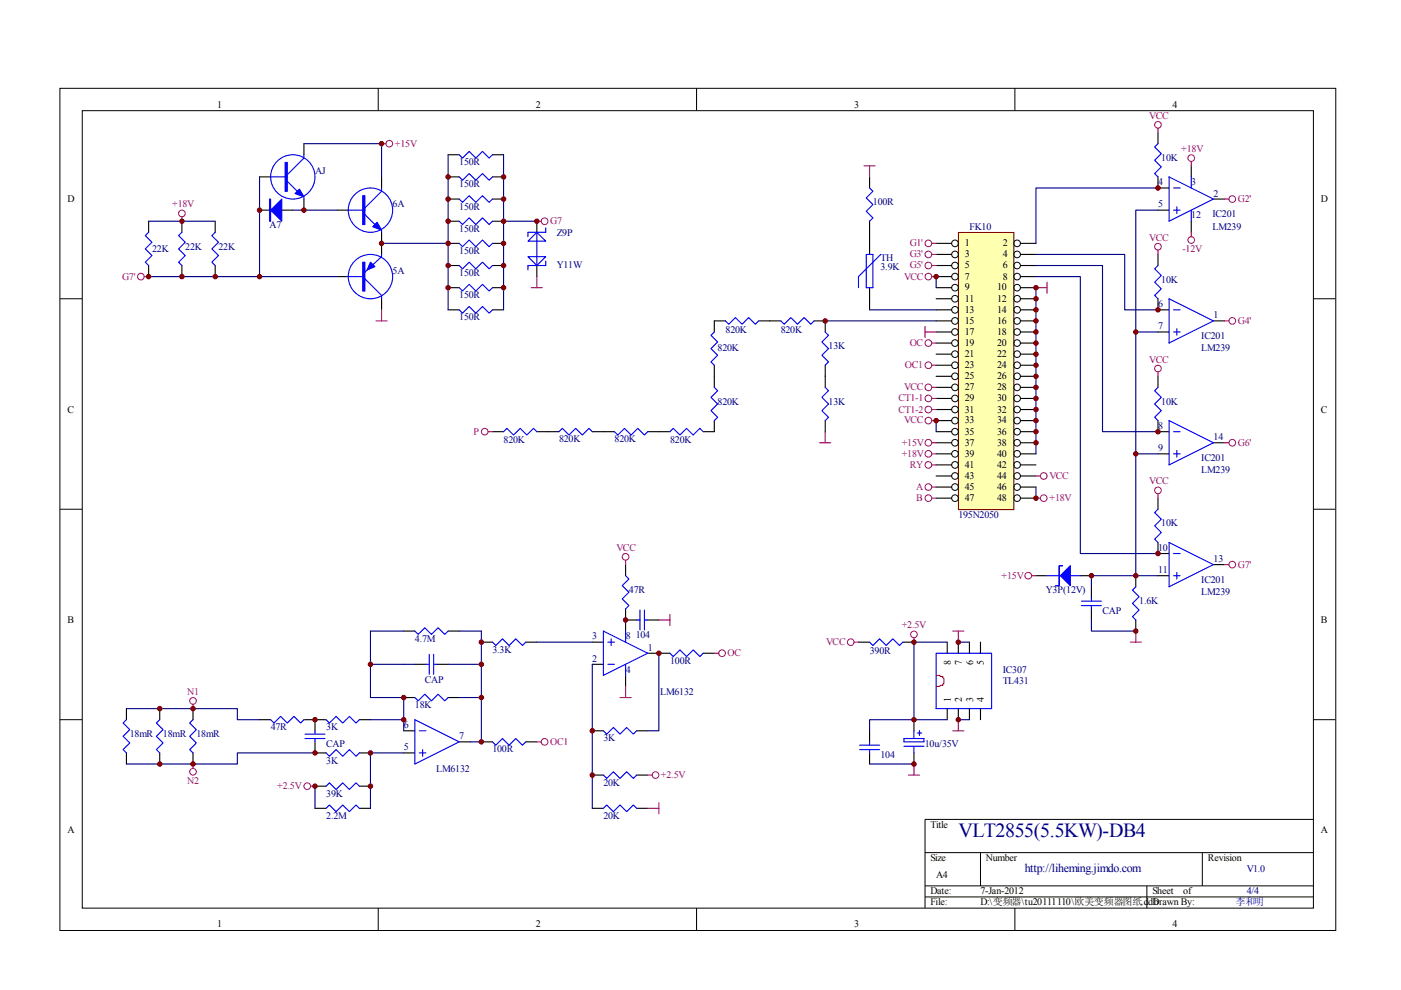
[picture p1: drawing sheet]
<svg xmlns="http://www.w3.org/2000/svg" width="297mm" height="210mm" viewBox="0 0 297 210" stroke-linecap="round" stroke-linejoin="round" font-family="sans-serif">
<g fill="none" stroke="#000" stroke-width=".21">
<path d="M12.7 18.7h270.5v178.6h-270.5zM80.2 18.7v4.7M147.7 18.7v4.7M215.2 18.7v4.7M17.4 23.5h261.1v169h-261.1zM12.7 63.3h4.7M278.4 63.3h4.7M12.7 108h4.7M278.4 108h4.7M12.7 152.6h4.7M278.4 152.6h4.7M278.4 173.7h-82.3v18.8"/>
<path d="M80.2 192.5v4.7M147.7 192.5v4.7M196.1 180.8h82.3M196.1 187.8h82.3M196.1 190.2h82.3M207.9 180.8v7M215.2 192.5v4.7M243.2 187.8v4.7M254.9 180.8v7"/>
</g>
<path d="M203.3 49.4h11.7v58.6h-11.7z" fill="#ffffb0"/>
<path d="M203.2 49.3h11.8v58.7h-11.8z" fill="none" stroke="#800000" stroke-width=".21"/>
<g fill="none" stroke="#000" stroke-width=".21">
<circle cx="202.5" cy="51.6" r=".71"/>
<circle cx="202.5" cy="53.9" r=".71"/>
<circle cx="202.5" cy="56.3" r=".71"/>
<circle cx="202.5" cy="58.6" r=".71"/>
<circle cx="215.6" cy="51.6" r=".71"/>
<circle cx="215.6" cy="53.9" r=".7"/>
<circle cx="215.6" cy="56.3" r=".7"/>
<circle cx="215.6" cy="58.6" r=".7"/>
<circle cx="202.5" cy="79.8" r=".71"/>
<circle cx="202.5" cy="65.7" r=".71"/>
<circle cx="202.5" cy="68" r=".71"/>
<circle cx="202.5" cy="61" r=".71"/>
<circle cx="202.5" cy="72.7" r=".71"/>
<circle cx="202.5" cy="75.1" r=".71"/>
<circle cx="202.5" cy="70.4" r=".71"/>
<circle cx="202.5" cy="77.4" r=".71"/>
<circle cx="202.5" cy="63.3" r=".71"/>
<circle cx="215.6" cy="65.7" r=".71"/>
<circle cx="215.6" cy="79.8" r=".71"/>
<circle cx="215.6" cy="68" r=".71"/>
<circle cx="215.6" cy="70.4" r=".7"/>
<circle cx="215.6" cy="61" r=".7"/>
<circle cx="215.6" cy="72.7" r=".7"/>
<circle cx="215.6" cy="77.4" r=".7"/>
<circle cx="215.6" cy="75.1" r=".7"/>
<circle cx="215.6" cy="63.3" r=".7"/>
<circle cx="202.5" cy="82.1" r=".71"/>
<circle cx="202.5" cy="96.2" r=".71"/>
<circle cx="202.5" cy="98.6" r=".71"/>
<circle cx="202.5" cy="91.5" r=".71"/>
<circle cx="202.5" cy="93.9" r=".71"/>
<circle cx="202.5" cy="84.5" r=".71"/>
<circle cx="202.5" cy="86.8" r=".71"/>
<circle cx="202.5" cy="89.2" r=".71"/>
<circle cx="215.6" cy="82.1" r=".71"/>
<circle cx="215.6" cy="96.2" r=".71"/>
<circle cx="215.6" cy="98.6" r=".71"/>
<circle cx="215.6" cy="91.5" r=".7"/>
<circle cx="215.6" cy="93.9" r=".7"/>
<circle cx="215.6" cy="89.2" r=".7"/>
<circle cx="215.6" cy="84.5" r=".7"/>
<circle cx="215.6" cy="86.8" r=".7"/>
<circle cx="202.5" cy="100.9" r=".71"/>
<circle cx="202.5" cy="105.6" r=".71"/>
<circle cx="202.5" cy="103.3" r=".71"/>
<circle cx="215.6" cy="100.9" r=".7"/>
<circle cx="215.6" cy="105.6" r=".7"/>
<circle cx="215.6" cy="103.3" r=".7"/>
</g>
<g fill="none" stroke="#000" stroke-width=".23">
<path d="M55 37.5h2.4M64.4 30.5v2.3M80.9 37.5v2.4M95 37.5h2.4M95 32.8h2.4M104.4 37.5h2.4M104.4 32.8h2.4M184.4 37.5v2.4M245.5 37.5v2.4h2.4M245.5 28.1v2.4M252.6 35.2v2.3M31.5 46.9v2.4"/>
<path d="M31.5 56.3v2.3M38.6 46.9v2.4M38.6 56.3v2.3M45.6 46.9v2.4M45.6 56.3v2.3M55 44.6h2.4M59.7 44.6h2.4M64.4 42.2v2.4M71.5 58.6h2.3M71.5 44.6h2.3M80.9 49.3v4.6M95 51.6h2.4"/>
<path d="M95 56.3h2.4M95 42.2h2.4M95 46.9h2.4M104.4 51.6h2.4M104.4 56.3h2.4M104.4 42.2h2.4M104.4 46.9h2.4M113.8 46.9v2.4M113.8 56.3v2.3M184.4 46.9v7M198.5 51.6h3.3M198.5 53.9h3.3"/>
<path d="M198.5 56.3h3.3M198.5 58.6h3.3M216.3 51.6h3.3M216.3 53.9h3.3M216.3 56.3h3.3M216.3 58.6h3.3M245.5 44.6h2.4M245.5 53.9v2.4M252.6 46.9v2.4M257.3 42.2h2.3M80.9 63.3v2.4M95 61h2.4"/>
<path d="M95 65.7h2.4M104.4 61h2.4M104.4 65.7h2.4M151.4 77.4v4.7M153.8 68h-2.4v2.4M160.9 68h4.7M172.6 68h2.4v2.4M175 77.4v4.7M184.4 61v4.7M198.5 61h3.3M198.5 63.3h3.3M198.5 65.7h3.3"/>
<path d="M198.5 68h3.3M198.5 70.4h3.3M198.5 72.7h3.3M198.5 75.1h3.3M198.5 77.4h3.3M198.5 79.8h3.3M216.3 61h3.3M216.3 63.3h3.3M216.3 65.7h3.3M216.3 68h3.3M216.3 70.4h3.3M216.3 72.7h3.3"/>
<path d="M216.3 75.1h3.3M216.3 77.4h3.3M216.3 79.8h3.3M245.5 63.3v2.4h2.4M245.5 70.4h2.4M245.5 79.8v2.3M257.3 68h2.3M104.4 91.5h2.4M113.8 91.5h4.7M125.6 91.5h4.7M137.3 91.5h4.7M151.4 89.2v2.3h-2.3"/>
<path d="M175 89.2v2.3M198.5 82.1h3.3M198.5 84.5h3.3M198.5 86.8h3.3M198.5 89.2h3.3M198.5 91.5h3.3M198.5 93.9h3.3M198.5 96.2h3.3M198.5 98.6h3.3M216.3 82.1h3.3M216.3 84.5h3.3M216.3 86.8h3.3"/>
<path d="M216.3 89.2h3.3M216.3 91.5h3.3M216.3 93.9h3.3M216.3 96.2h3.3M216.3 98.6h3.3M245.5 89.2v2.3h2.4M245.5 96.2h2.4M257.3 93.9h2.3M132.6 119.7v2.4M198.5 100.9h3.3M198.5 103.3h3.3M198.5 105.6h3.3"/>
<path d="M216.3 100.9h3.3M216.3 103.3h3.3M216.3 105.6h3.3M245.5 105.6v2.4M245.5 115v2.4h2.4M257.3 119.7h2.3M85.6 133.8h2.4M95 133.8h2.4M102.1 136.2h2.3M111.5 136.2h2.3M125.6 136.2h2.3M132.6 129.1v4.7"/>
<path d="M132.6 131.5h2.4M137.3 138.5h4.7M137.3 131.5h2.4M149.1 138.5h2.3M182 136.2h2.4M191.4 136.2h2.4M200.8 136.2v2.3M203.2 136.2v2.3M205.5 136.2v2.3M207.9 136.2v2.3M219.6 122.1h2.4M229 122.1h2.4"/>
<path d="M231.4 124.4v2.4M231.4 129.1v2.4M240.8 122.1v2.3M240.8 131.5v2.3M245.5 122.1h2.4M26.8 150.2v2.4M26.8 159.6v2.4M33.9 150.2v2.4M33.9 159.6v2.4M40.9 150.2v2.4M40.9 159.6v2.4M55 152.6h2.4"/>
<path d="M64.4 152.6h4.7M66.8 157.3v2.3h2.3M66.8 152.6v2.3M76.2 159.6h2.3M76.2 152.6h2.3M85.6 154.9h2.4M85.6 159.6h2.4M85.6 147.9h2.4M88 140.9h2.3M92.7 140.9h2.3M95 147.9h2.4M97.4 157.3h2.3"/>
<path d="M102.1 157.3h2.3M111.5 157.3h2.3M125.6 140.9h2.3M125.6 154.9h2.3M132.6 143.2v2.3M135 154.9h2.3M184.4 154.9v2.4M184.4 159.6v2.4M193.8 152.6v2.3M193.8 159.6v2.4M200.8 150.2v2.4M203.2 150.2v2.4"/>
<path d="M205.5 150.2v2.4M207.9 150.2v2.4M66.8 171.4h2.3M66.8 166.7h2.3M76.2 171.4h2.3M76.2 166.7h2.3M125.6 164.3h2.3M125.6 171.4h2.3M135 164.3h2.3M135 171.4h2.3"/>
</g>
<g fill="none" stroke="#00f" stroke-width=".23">
<path d="M57.4 37.5h3.5M60.9 38.4l2.1 2.2M64.4 32.8v.7l-3.5 3.5M80.9 39.9v.7l-3.5 3.5M97.4 32.8l.7 .7 1.4-1.4 1.4 1.4 1.4-1.4 1.4 1.4 .7-.7M97.4 37.5l.7 .7 1.4-1.4 1.4 1.4 1.4-1.4 1.4 1.4 .7-.7M184.4 39.9l.7 .7-1.4 1.4 1.4 1.4-1.4 1.4 1.4 1.4-.7 .7M245.5 30.5l-.7 .7 1.4 1.4-1.4 1.4 1.4 1.4-1.4 1.4 .7 .7M247.9 37.5l9.4 4.7-9.4 4.7zM248.8 39.9h1.4M252.6 37.5v2.4M31.5 49.3l-.7 .7 1.4 1.4-1.4 1.4 1.4 1.4-1.4 1.4 .7 .7"/>
<path d="M38.6 49.3l-.7 .7 1.4 1.4-1.4 1.4 1.4 1.4-1.4 1.4 .7 .7M45.6 49.3l-.7 .7 1.4 1.4-1.4 1.4 1.4 1.4-1.4 1.4 .7 .7M64.4 41.7v.5M73.6 58.6h3.3M73.8 44.6h3.6M77.4 59.1l3.5 3.5v.7M77.4 45.5l2.1 2.1M80.9 53.9v.5l-3.5 3.3M80.9 48.8v.5M97.4 42.2l.7 .7 1.4-1.4 1.4 1.4 1.4-1.4 1.4 1.4 .7-.7M97.4 46.9l.7 .7 1.4-1.4 1.4 1.4 1.4-1.4 1.4 1.4 .7-.7M97.4 51.6l.7 .7 1.4-1.4 1.4 1.4 1.4-1.4 1.4 1.4 .7-.7"/>
<path d="M97.4 56.3l.7 .7 1.4-1.4 1.4 1.4 1.4-1.4 1.4 1.4 .7-.7M111.9 54.4h3.8l-1.9 1.9zM113.8 49.3l1.9 1.8h-3.8zM113.8 49.3v7M115.7 48.3v1h-3.8v.9M115.7 55.4v.9h-3.8v.9M183.7 53.9h1.4v7.1h-1.4zM186.7 53.9l-4.7 4.7v2.4M245.5 56.3l-.7 .7 1.4 1.4-1.4 1.4 1.4 1.4-1.4 1.4 .7 .7M248.8 44.6h1.4M249.5 43.9v1.4M252.6 44.6v2.3"/>
<path d="M97.4 61l.7 .7 1.4-1.4 1.4 1.4 1.4-1.4 1.4 1.4 .7-.7M97.4 65.7l.7 .7 1.4-1.4 1.4 1.4 1.4-1.4 1.4 1.4 .7-.7M151.4 70.4l-.7 .7 1.5 1.4-1.5 1.4 1.5 1.4-1.5 1.4 .7 .7M153.8 68l.7 .7 1.4-1.4 1.4 1.4 1.4-1.4 1.4 1.4 .8-.7M165.6 68l.7 .7 1.4-1.4 1.4 1.4 1.4-1.4 1.4 1.4 .7-.7M175 70.4l.7 .7-1.4 1.4 1.4 1.4-1.4 1.4 1.4 1.4-.7 .7M247.9 63.3l9.4 4.7-9.4 4.7zM248.8 65.7h1.4M248.8 70.4h1.4M249.5 69.7v1.4M106.8 91.5l.7-.7 1.4 1.4 1.4-1.4 1.4 1.4 1.4-1.4 .7 .7M118.5 91.5l.7-.7 1.4 1.4 1.5-1.4 1.4 1.4 1.4-1.4 .7 .7"/>
<path d="M130.3 91.5l.7 .7 1.4-1.4 1.4 1.4 1.4-1.4 1.4 1.4 .7-.7M142 91.5l.7-.7 1.5 1.4 1.4-1.4 1.4 1.4 1.4-1.4 .7 .7M151.4 82.1l.8 .7-1.5 1.4 1.5 1.5-1.5 1.4 1.5 1.4-.8 .7M175 82.1l.7 .7-1.4 1.4 1.4 1.5-1.4 1.4 1.4 1.4-.7 .7M245.5 82.1l-.7 .7 1.4 1.4-1.4 1.5 1.4 1.4-1.4 1.4 .7 .7M247.9 89.2l9.4 4.7-9.4 4.7zM248.8 91.5h1.4M248.8 96.2h1.4M249.5 95.5v1.4M245.5 108l-.7 .7 1.4 1.4-1.4 1.4 1.4 1.4-1.4 1.4 .7 .7M247.9 115l9.4 4.7-9.4 4.7zM248.8 117.4h1.4"/>
<path d="M88 133.8l.7 .7 1.4-1.4 1.4 1.4 1.4-1.4 1.4 1.4 .7-.7M91 138.7v4.3M91.9 138.7v4.3M104.4 136.2l.7 .7 1.4-1.5 1.4 1.5 1.5-1.5 1.4 1.5 .7-.7M127.9 133.8l9.4 4.7-9.4 4.7zM128.9 136.2h1.4M129.6 135.4v1.5M132.6 122.1l.7 .7-1.4 1.4 1.4 1.4-1.4 1.4 1.4 1.4-.7 .7M132.6 133.8v2.4M135 131.5h.7M135.7 129.3v4.3M136.6 131.5h.7"/>
<path d="M136.6 129.3v4.3M142 138.5l.7 .7 1.5-1.4 1.4 1.4 1.4-1.4 1.4 1.4 .7-.7M184.4 136.2l.7 .7 1.4-1.5 1.4 1.5 1.4-1.5 1.4 1.5 .7-.7M198.5 138.5h11.7v11.7h-11.7zM222 122.1h7M229.3 127.5h4.2M229.3 128.4h4.2M231.4 126.8v.7M231.4 128.4v.7M240.8 124.4l-.7 .7 1.4 1.4-1.4 1.4 1.4 1.4-1.4 1.5 .7 .7M248.8 122.1h1.4M249.5 121.4v1.4"/>
<path d="M26.8 152.6l-.7 .7 1.4 1.4-1.4 1.4 1.4 1.4-1.4 1.4 .7 .7M33.9 152.6l-.7 .7 1.4 1.4-1.4 1.4 1.4 1.4-1.4 1.4 .7 .7M40.9 152.6l-.7 .7 1.4 1.4-1.4 1.4 1.4 1.4-1.4 1.4 .7 .7M57.4 152.6l.7 .7 1.4-1.4 1.4 1.4 1.4-1.4 1.4 1.4 .7-.7M64.7 156.6h4.2M64.7 155.6h4.2M66.8 154.9v.7M66.8 156.6v.7M69.1 152.6l.7 .7 1.5-1.4 1.4 1.4 1.4-1.4 1.4 1.4 .7-.7M69.1 159.6l.7 .7 1.5-1.4 1.4 1.4 1.4-1.4 1.4 1.4 .7-.7M88 147.9l.7 .7 1.4-1.4 1.4 1.4 1.4-1.4 1.4 1.4 .7-.7M88 152.6l9.4 4.7-9.4 4.7z"/>
<path d="M88.9 154.9h1.4M88.9 159.6h1.4M89.6 158.9v1.4M90.3 140.9h.7M91.9 140.9h.8M104.4 157.3l.7 .7 1.4-1.4 1.4 1.4 1.5-1.4 1.4 1.4 .7-.7M127.9 154.9l.7 .7 1.4-1.4 1.5 1.4 1.4-1.4 1.4 1.4 .7-.7M128.9 140.9h1.4M132.6 140.9v2.3M182.3 158h4.2M182.3 158.9h4.2M184.4 157.3v.7"/>
<path d="M184.4 158.9v.7M191.7 156.6h4.2v.7h-4.2zM191.7 158.2h4.2M193.8 154.9v1.7M193.8 158.2v1.4M194.5 155.4h.9M195 154.9v1M69.1 166.7l.7-.7 1.5 1.4 1.4-1.4 1.4 1.4 1.4-1.4 .7 .7M69.1 171.4l.7-.7 1.5 1.4 1.4-1.4 1.4 1.4 1.4-1.4 .7 .7M127.9 164.3l.7 .7 1.4-1.4 1.5 1.4 1.4-1.4 1.4 1.4 .7-.7M127.9 171.4l.7-.7 1.4 1.4 1.5-1.4 1.4 1.4 1.4-1.4 .7 .7"/>
<circle cx="62.1" cy="37.5" r="4.7"/>
<circle cx="78.5" cy="44.6" r="4.7"/>
<circle cx="78.5" cy="58.6" r="4.7"/>
</g>
<g fill="none" stroke="#a1006a" stroke-width=".21">
<circle cx="82.5" cy="30.5" r=".71"/>
<circle cx="245.5" cy="26.5" r=".71"/>
<circle cx="252.6" cy="33.5" r=".7"/>
<circle cx="29.9" cy="58.6" r=".7"/>
<circle cx="38.6" cy="45.3" r=".71"/>
<circle cx="115.5" cy="46.9" r=".71"/>
<circle cx="196.8" cy="51.6" r=".71"/>
<circle cx="196.8" cy="53.9" r=".71"/>
<circle cx="196.8" cy="56.3" r=".71"/>
<circle cx="196.8" cy="58.6" r=".71"/>
<circle cx="245.5" cy="52.3" r=".71"/>
<circle cx="252.6" cy="50.9" r=".7"/>
<circle cx="261.3" cy="42.2" r=".71"/>
<circle cx="196.8" cy="72.7" r=".71"/>
<circle cx="196.8" cy="77.4" r=".71"/>
<circle cx="245.5" cy="78.1" r=".71"/>
<circle cx="261.3" cy="68" r=".71"/>
<circle cx="102.8" cy="91.5" r=".71"/>
<circle cx="196.8" cy="82.1" r=".71"/>
<circle cx="196.8" cy="96.2" r=".71"/>
<circle cx="196.8" cy="98.6" r=".71"/>
<circle cx="196.8" cy="93.9" r=".71"/>
<circle cx="196.8" cy="89.2" r=".71"/>
<circle cx="196.8" cy="84.5" r=".71"/>
<circle cx="196.8" cy="86.8" r=".71"/>
<circle cx="261.3" cy="93.9" r=".71"/>
<circle cx="132.6" cy="118.1" r=".71"/>
<circle cx="196.8" cy="105.6" r=".71"/>
<circle cx="196.8" cy="103.3" r=".71"/>
<circle cx="221.3" cy="100.9" r=".71"/>
<circle cx="221.3" cy="105.6" r=".71"/>
<circle cx="245.5" cy="104" r=".71"/>
<circle cx="261.3" cy="119.7" r=".71"/>
<circle cx="153.1" cy="138.5" r=".71"/>
<circle cx="180.4" cy="136.2" r=".7"/>
<circle cx="193.8" cy="134.5" r=".7"/>
<circle cx="218" cy="122.1" r=".71"/>
<circle cx="40.9" cy="148.6" r=".71"/>
<circle cx="115.5" cy="157.3" r=".71"/>
<circle cx="40.9" cy="163.6" r=".7"/>
<circle cx="65.1" cy="166.7" r=".7"/>
<circle cx="139" cy="164.3" r=".71"/>
</g>
<g fill="none" stroke="#a1006a" stroke-width=".23">
<path d="M80.9 30.5h.9M183.2 35.2h2.3M184.4 35.2v2.3M245.5 27.2v.9M252.6 34.2v1M30.6 58.6h.9M38.6 46v.9M113.8 46.9h1M113.8 58.6v2.4M197.5 58.6h1M197.5 51.6h1M197.5 53.9h1"/>
<path d="M197.5 56.3h1M222 59.8v2.4M245.5 53v.9M252.6 49.3v.9M259.6 42.2h1M79.7 68h2.4M80.9 65.7v2.3M112.6 61h2.4M196.1 69.2v2.4M196.1 70.4h2.4M197.5 72.7h1M197.5 77.4h1"/>
<path d="M219.6 61h2.4M245.5 78.8v1M259.6 68h1M103.5 91.5h.9M173.8 93.9h2.3M175 91.5v2.4M197.5 93.9h1M197.5 82.1h1M197.5 84.5h1M197.5 86.8h1M197.5 98.6h1M197.5 96.2h1"/>
<path d="M197.5 89.2h1M259.6 93.9h1M132.6 118.8v.9M197.5 103.3h1M197.5 105.6h1M219.6 105.6h1M219.6 100.9h1M245.5 104.7v.9M259.6 119.7h1M139.7 131.5h2.3M142 130.3v2.3M151.4 138.5h1"/>
<path d="M181.1 136.2h.9M193.8 135.2v1M202 133.8h2.4M203.2 133.8v2.4M218.7 122.1h.9M239.6 136.2h2.4M240.8 133.8v2.4M40.9 149.3v.9M113.8 157.3h1M131.5 147.9h2.3M132.6 145.5v2.4M202 154.9h2.4"/>
<path d="M203.2 152.6v2.3M40.9 162v.9M65.8 166.7h1M137.3 164.3h1M137.3 171.4h2.4M139.7 170.2v2.4M192.6 164.3h2.4M193.8 162v2.3"/>
</g>
<g fill="none" stroke="#000080" stroke-width=".23">
<path d="M55 37.5v21.1h16.5M64.4 30.5h16.5v7M95 32.8v32.9M106.8 32.8v32.9M245.5 39.9h-25.9v11.7M31.5 46.9h14.1M31.5 58.6h23.5M62.1 44.6h9.4M80.9 51.6h14.1M106.8 46.9h7M198.5 58.6v2.4M219.6 53.9h18.9v11.8h7"/>
<path d="M219.6 56.3h14.2v35.2h11.7M219.6 58.6h9.4v58.8h16.5M245.5 44.6h-4.7v77.5h4.7M175 68h23.5M184.4 65.7h14.1M219.6 61v35.2M240.8 70.4h4.7M198.5 89.2v2.3M240.8 96.2h4.7M219.6 103.3v2.3M85.6 133.8h-7.1v14.1h7.1v7M97.4 133.8h4.7v23.5h-2.4"/>
<path d="M113.8 136.2h11.8M139.7 138.5v16.4h-2.4M200.8 136.2h-7v16.4h7M203.2 136.2h2.3M231.4 131.5v2.3h9.4M240.8 122.1h-9.4v2.3M26.8 150.2h23.5v2.4h4.7M66.8 159.6h-16.5v2.4h-23.5M78.5 152.6h7.1M78.5 140.9h9.5M85.6 159.6h-7.1v11.8M95 140.9h7.1"/>
<path d="M97.4 147.9h4.7M125.6 140.9v30.5M193.8 152.6h-9.4v2.3M203.2 152.6h2.3M66.8 166.7v4.7M184.4 162h9.4"/>
</g>
<g fill="#800000" stroke="#800000" stroke-width=".21">
<circle cx="198.5" cy="58.6" r=".47"/>
<circle cx="219.6" cy="105.6" r=".47"/>
<circle cx="219.6" cy="61" r=".47"/>
<circle cx="219.6" cy="91.5" r=".47"/>
<circle cx="219.6" cy="63.3" r=".47"/>
<circle cx="219.6" cy="65.7" r=".47"/>
<circle cx="219.6" cy="68" r=".47"/>
<circle cx="219.6" cy="70.4" r=".47"/>
<circle cx="219.6" cy="72.7" r=".47"/>
<circle cx="219.6" cy="75.1" r=".47"/>
<circle cx="219.6" cy="77.4" r=".47"/>
<circle cx="219.6" cy="79.8" r=".47"/>
<circle cx="219.6" cy="82.1" r=".47"/>
<circle cx="219.6" cy="84.5" r=".47"/>
<circle cx="219.6" cy="86.8" r=".47"/>
<circle cx="219.6" cy="89.2" r=".47"/>
<circle cx="219.6" cy="93.9" r=".47"/>
<circle cx="198.5" cy="89.2" r=".47"/>
<circle cx="245.5" cy="65.7" r=".47"/>
<circle cx="245.5" cy="91.5" r=".47"/>
<circle cx="245.5" cy="117.4" r=".47"/>
<circle cx="240.8" cy="70.4" r=".47"/>
<circle cx="240.8" cy="96.2" r=".47"/>
<circle cx="240.8" cy="122.1" r=".47"/>
<circle cx="231.4" cy="122.1" r=".47"/>
<circle cx="240.8" cy="133.8" r=".47"/>
<circle cx="245.5" cy="39.9" r=".47"/>
<circle cx="85.6" cy="147.9" r=".47"/>
<circle cx="125.6" cy="154.9" r=".47"/>
<circle cx="125.6" cy="164.3" r=".47"/>
<circle cx="85.6" cy="152.6" r=".47"/>
<circle cx="78.5" cy="140.8" r=".47"/>
<circle cx="203.2" cy="152.6" r=".47"/>
<circle cx="203.2" cy="136.2" r=".47"/>
<circle cx="193.8" cy="136.2" r=".47"/>
<circle cx="193.8" cy="152.6" r=".47"/>
<circle cx="193.8" cy="162" r=".47"/>
<circle cx="175" cy="68" r=".47"/>
<circle cx="139.7" cy="138.5" r=".47"/>
<circle cx="132.6" cy="131.5" r=".47"/>
<circle cx="66.8" cy="152.6" r=".47"/>
<circle cx="66.8" cy="159.6" r=".47"/>
<circle cx="64.4" cy="44.6" r=".47"/>
<circle cx="80.9" cy="51.6" r=".47"/>
<circle cx="80.9" cy="30.5" r=".47"/>
<circle cx="55" cy="44.6" r=".47"/>
<circle cx="66.8" cy="166.7" r=".47"/>
<circle cx="78.5" cy="159.6" r=".47"/>
<circle cx="78.5" cy="166.7" r=".47"/>
<circle cx="102.1" cy="157.3" r=".47"/>
<circle cx="102.1" cy="136.2" r=".47"/>
<circle cx="102.1" cy="147.9" r=".47"/>
<circle cx="102.1" cy="140.8" r=".47"/>
<circle cx="40.9" cy="150.2" r=".47"/>
<circle cx="33.9" cy="150.2" r=".47"/>
<circle cx="40.9" cy="162" r=".47"/>
<circle cx="33.9" cy="162" r=".47"/>
<circle cx="106.8" cy="37.5" r=".47"/>
<circle cx="95" cy="37.5" r=".47"/>
<circle cx="106.8" cy="42.2" r=".47"/>
<circle cx="95" cy="42.2" r=".47"/>
<circle cx="106.8" cy="46.9" r=".47"/>
<circle cx="95" cy="46.9" r=".47"/>
<circle cx="106.8" cy="51.6" r=".47"/>
<circle cx="95" cy="51.6" r=".47"/>
<circle cx="106.8" cy="56.3" r=".47"/>
<circle cx="95" cy="56.3" r=".47"/>
<circle cx="106.8" cy="61" r=".47"/>
<circle cx="95" cy="61" r=".47"/>
<circle cx="113.8" cy="46.9" r=".47"/>
<circle cx="55" cy="58.6" r=".47"/>
<circle cx="45.6" cy="58.6" r=".47"/>
<circle cx="38.6" cy="58.6" r=".47"/>
<circle cx="31.5" cy="58.6" r=".47"/>
<circle cx="38.6" cy="46.9" r=".47"/>
</g>
<g fill="#00f" stroke="#00f" stroke-width=".23">
<path d="M224.8 122.1l2.1-2.2v4.3z"/>
<path d="M62.6 41l.9-.9 .9 1.6z"/>
<path d="M80 47.1l.9 1.7-1.9-.7z"/>
<path d="M78.5 55.6l1 .9-1.7 .7z"/>
<path d="M57.4 44.6l2.3-2.4v4.7z"/>
<path d="M224.6 119.9h.7h-.7v4.3h-.7h.7z" fill-rule="evenodd"/>
<path d="M60.4 34.5h.5v6.1h-.5z" fill-rule="evenodd"/>
<path d="M76.9 41.5h.5v6.1h-.5z" fill-rule="evenodd"/>
<path d="M76.9 55.6h.5v6.1h-.5z" fill-rule="evenodd"/>
<path d="M57.1 42.2h.3v4.7h-.3z" fill-rule="evenodd"/>
</g>
<path d="M198.5 143.2h.7l.2 .2h.5a1.97 1.97 0 0 1 0 1.9h-.5l-.2 .2h-.7" fill="none" stroke="#f00" stroke-width=".23"/>
<text font-size="4.2" fill="#000080" x="203.2" y="177.4">VLT2855(5.5KW)-DB4</text>
<text font-size="2.5" fill="#000080" x="217.3" y="184.8">http://liheming.jimdo.com</text>
<g font-size="2.1">
<text x="46.1" y="22.9">1</text>
<text x="113.6" y="22.9">2</text>
<text x="181.1" y="22.9">3</text>
<text x="248.6" y="22.9">4</text>
<text x="14.3" y="42.8">D</text>
<text x="280.1" y="42.8">D</text>
<text x="204.6" y="52.2">1</text>
<text x="212.6" y="52.2">2</text>
<text x="204.6" y="54.5">3</text>
<text x="204.6" y="56.9">5</text>
<text x="204.6" y="59.3">7</text>
<text x="212.6" y="54.5">4</text>
<text x="212.6" y="56.9">6</text>
<text x="212.6" y="59.3">8</text>
<text x="204.6" y="61.6">9</text>
<text x="204.6" y="63.9">11</text>
<text x="211.4" y="61.6">10</text>
<text x="211.4" y="63.9">12</text>
<text x="204.6" y="66.3">13</text>
<text x="204.6" y="68.7">15</text>
<text x="204.6" y="71">17</text>
<text x="211.4" y="66.3">14</text>
<text x="211.4" y="68.7">16</text>
<text x="211.4" y="71">18</text>
<text x="204.6" y="73.3">19</text>
<text x="204.6" y="75.7">21</text>
<text x="211.4" y="73.3">20</text>
<text x="211.4" y="75.7">22</text>
<text x="204.6" y="78.1">23</text>
<text x="204.6" y="80.4">25</text>
<text x="204.6" y="82.7">27</text>
<text x="211.4" y="78.1">24</text>
<text x="211.4" y="80.4">26</text>
<text x="211.4" y="82.7">28</text>
<text x="14.3" y="87.5">C</text>
<text x="204.6" y="85.1">29</text>
<text x="204.6" y="87.5">31</text>
<text x="204.6" y="89.8">33</text>
<text x="211.4" y="85.1">30</text>
<text x="211.4" y="87.5">32</text>
<text x="211.4" y="89.8">34</text>
<text x="280.1" y="87.5">C</text>
<text x="204.6" y="92.1">35</text>
<text x="204.6" y="94.5">37</text>
<text x="211.4" y="92.1">36</text>
<text x="211.4" y="94.5">38</text>
<text x="204.6" y="96.9">39</text>
<text x="204.6" y="99.2">41</text>
<text x="204.6" y="101.5">43</text>
<text x="211.4" y="96.9">40</text>
<text x="211.4" y="99.2">42</text>
<text x="211.4" y="101.5">44</text>
<text x="204.6" y="103.9">45</text>
<text x="204.6" y="106.2">47</text>
<text x="211.4" y="103.9">46</text>
<text x="211.4" y="106.2">48</text>
<text x="14.3" y="132.1">B</text>
<text x="280.1" y="132.1">B</text>
<text x="201.6" y="141.1" transform="rotate(-90 201.6 141.1)">8</text>
<text x="204" y="141.1" transform="rotate(-90 204 141.1)">7</text>
<text x="206.3" y="141.1" transform="rotate(-90 206.3 141.1)">6</text>
<text x="208.6" y="141.1" transform="rotate(-90 208.6 141.1)">5</text>
<text x="201.6" y="148.9" transform="rotate(-90 201.6 148.9)">1</text>
<text x="204" y="148.9" transform="rotate(-90 204 148.9)">2</text>
<text x="206.3" y="148.9" transform="rotate(-90 206.3 148.9)">3</text>
<text x="208.6" y="148.9" transform="rotate(-90 208.6 148.9)">4</text>
<text x="14.3" y="176.7">A</text>
<text x="197.3" y="175.5">Title</text>
<text x="280.1" y="176.7">A</text>
<text x="197.3" y="182.6">Size</text>
<text x="209" y="182.6">Number</text>
<text x="256.1" y="182.6">Revision</text>
<text x="197.3" y="189.6">Date:</text>
<text x="197.3" y="192">File:</text>
<text x="198.5" y="186.1">A4</text>
<text x="207.9" y="189.6">7-Jan-2012</text>
<text x="207.9" y="192">D:\变频器\tu20111110\欧美变频器图纸.ddb</text>
<text x="244.3" y="189.6">Sheet</text>
<text x="244.3" y="192">Drawn By:</text>
<text x="250.9" y="189.6">of</text>
<text x="46.1" y="196.6">1</text>
<text x="113.6" y="196.6">2</text>
<text x="181.1" y="196.6">3</text>
<text x="248.6" y="196.6">4</text>
</g>
<g font-size="2.1" fill="#a1006a">
<text x="243.7" y="25.2">VCC</text>
<text x="83.7" y="31.1">+15V</text>
<text x="250.4" y="32.3">+18V</text>
<text x="36.5" y="44">+18V</text>
<text x="116.7" y="47.5">G7</text>
<text x="262.5" y="42.8">G2'</text>
<text x="192.9" y="52.2">G1'</text>
<text x="243.7" y="51.1">VCC</text>
<text x="250.7" y="53.4">-12V</text>
<text x="25.9" y="59.3">G7'</text>
<text x="191.7" y="59.3">VCC</text>
<text x="192.9" y="54.5">G3'</text>
<text x="192.9" y="56.9">G5'</text>
<text x="262.5" y="68.7">G4'</text>
<text x="192.9" y="73.3">OC</text>
<text x="243.7" y="76.9">VCC</text>
<text x="191.7" y="82.7">VCC</text>
<text x="191.9" y="78.1">OC1</text>
<text x="190.5" y="85.1">CT1-1</text>
<text x="190.5" y="87.5">CT1-2</text>
<text x="191.7" y="89.8">VCC</text>
<text x="100.4" y="92.1">P</text>
<text x="191.2" y="94.5">+15V</text>
<text x="262.5" y="94.5">G6'</text>
<text x="191.2" y="96.9">+18V</text>
<text x="192.9" y="99.2">RY</text>
<text x="222.5" y="101.5">VCC</text>
<text x="194.2" y="103.9">A</text>
<text x="194.2" y="106.2">B</text>
<text x="222.5" y="106.2">+18V</text>
<text x="243.7" y="102.7">VCC</text>
<text x="130.7" y="116.8">VCC</text>
<text x="212.3" y="122.7">+15V</text>
<text x="262.5" y="120.3">G7'</text>
<text x="175.2" y="136.8">VCC</text>
<text x="191.2" y="133.2">+2.5V</text>
<text x="154.3" y="139.1">OC</text>
<text x="39.7" y="147.3">N1</text>
<text x="116.7" y="157.9">OC1</text>
<text x="39.7" y="166.1">N2</text>
<text x="58.8" y="167.3">+2.5V</text>
<text x="140.1" y="164.9">+2.5V</text>
</g>
<g font-size="2.1" fill="#000080">
<text x="97.4" y="35.1">150R</text>
<text x="246.2" y="34.1">10K</text>
<text x="66.8" y="36.9">AJ</text>
<text x="97.4" y="39.7">150R</text>
<text x="245.5" y="39.3">4</text>
<text x="252.6" y="39.3">3</text>
<text x="257.3" y="41.7">2</text>
<text x="83.2" y="44">6A</text>
<text x="97.4" y="44.5">150R</text>
<text x="185.1" y="43.5">100R</text>
<text x="245.5" y="44">5</text>
<text x="252.6" y="46.3">12</text>
<text x="257" y="46.1">IC201</text>
<text x="32.3" y="53.4">22K</text>
<text x="39.3" y="52.9">22K</text>
<text x="46.3" y="52.9">22K</text>
<text x="57.1" y="48.4">A7</text>
<text x="97.4" y="49.1">150R</text>
<text x="97.4" y="53.9">150R</text>
<text x="118" y="50.1">Z9P</text>
<text x="205.6" y="48.7">FK10</text>
<text x="257" y="48.7">LM239</text>
<text x="83.2" y="58.1">5A</text>
<text x="97.4" y="58.5">150R</text>
<text x="118" y="56.9">Y11W</text>
<text x="186.7" y="55.3">TH</text>
<text x="186.7" y="57.3">3.9K</text>
<text x="246.2" y="60">10K</text>
<text x="97.4" y="63.3">150R</text>
<text x="245.5" y="65.1">6</text>
<text x="97.4" y="67.9">150R</text>
<text x="153.8" y="70.5">820K</text>
<text x="165.5" y="70.5">820K</text>
<text x="245.5" y="69.8">7</text>
<text x="254.7" y="71.9">IC201</text>
<text x="257.3" y="67.5">1</text>
<text x="152.1" y="74.5">820K</text>
<text x="175.7" y="74">13K</text>
<text x="254.7" y="74.5">LM239</text>
<text x="152.1" y="85.8">820K</text>
<text x="175.7" y="85.8">13K</text>
<text x="246.2" y="85.8">10K</text>
<text x="106.8" y="94">820K</text>
<text x="118.5" y="93.7">820K</text>
<text x="130.3" y="93.7">820K</text>
<text x="142.1" y="94">820K</text>
<text x="245.5" y="90.9">8</text>
<text x="245.5" y="95.7">9</text>
<text x="257.3" y="93.3">14</text>
<text x="254.7" y="97.8">IC201</text>
<text x="254.7" y="100.3">LM239</text>
<text x="203.2" y="109.7">195N2050</text>
<text x="246.2" y="111.6">10K</text>
<text x="245.5" y="116.8">10</text>
<text x="257.3" y="119.1">13</text>
<text x="133.3" y="125.7">47R</text>
<text x="221.7" y="125.7">Y3P(12V)</text>
<text x="245.5" y="121.5">11</text>
<text x="254.7" y="123.6">IC201</text>
<text x="233.8" y="130.1">CAP</text>
<text x="241.6" y="128">1.6K</text>
<text x="254.7" y="126.2">LM239</text>
<text x="88" y="136.1">4.7M</text>
<text x="125.6" y="135.6">3</text>
<text x="132.7" y="135.6">8</text>
<text x="134.8" y="135.3">104</text>
<text x="137.3" y="137.9">1</text>
<text x="104.4" y="138.4">3.3K</text>
<text x="125.6" y="140.3">2</text>
<text x="132.7" y="142.6">4</text>
<text x="142.1" y="140.7">100R</text>
<text x="184.4" y="138.6">390R</text>
<text x="212.6" y="142.6">IC307</text>
<text x="90.1" y="144.7">CAP</text>
<text x="140" y="147.3">LM6132</text>
<text x="212.6" y="145">TL431</text>
<text x="57.4" y="154.9">47R</text>
<text x="69.2" y="154.9">3K</text>
<text x="85.6" y="154.4">6</text>
<text x="88" y="150.1">18K</text>
<text x="27.5" y="156.2">18mR</text>
<text x="34.5" y="156.2">18mR</text>
<text x="41.7" y="156.2">18mR</text>
<text x="69.2" y="161.9">3K</text>
<text x="69.2" y="158.3">CAP</text>
<text x="85.6" y="159.1">5</text>
<text x="97.4" y="156.7">7</text>
<text x="104.4" y="159.5">100R</text>
<text x="127.9" y="157.2">3K</text>
<text x="186.7" y="160.7">104</text>
<text x="196.1" y="158.3">10u/35V</text>
<text x="92.5" y="163.8">LM6132</text>
<text x="127.9" y="166.6">20K</text>
<text x="69.2" y="168.9">39K</text>
<text x="69.2" y="173.7">2.2M</text>
<text x="127.9" y="173.7">20K</text>
<text x="264.3" y="184.9">V1.0</text>
<text x="262" y="192">李和明</text>
<text x="264.3" y="189.6">4/4</text>
</g>
</svg>
